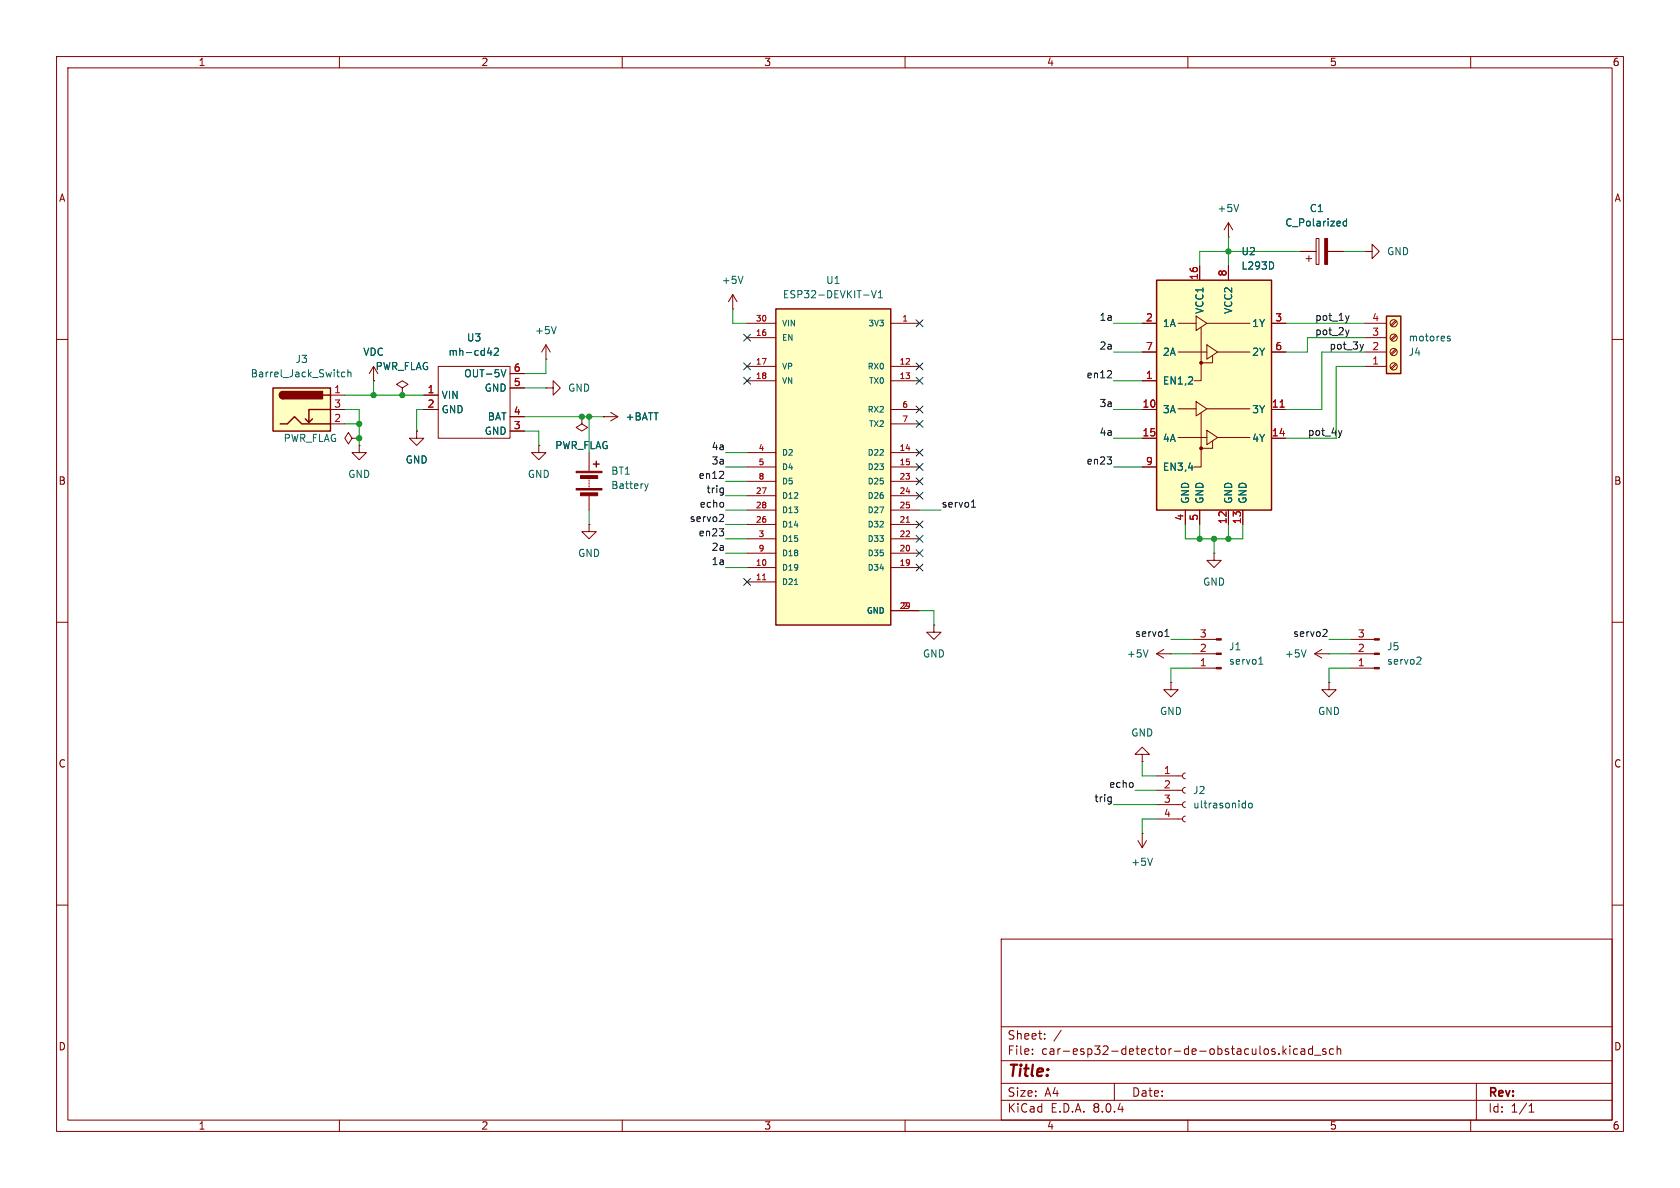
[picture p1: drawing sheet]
<svg xmlns="http://www.w3.org/2000/svg" width="297mm" height="210mm" viewBox="0 0 297 210" stroke-linecap="round" stroke-linejoin="round" font-family="sans-serif">
<g fill="none" stroke="#840000" stroke-width=".18">
<path d="M10 10h277v190h-277zM12 12h273v186h-273zM60 10v2M110 10v2M160 10v2M210 10v2M260 10v2M10 60h2M285 60h2M63.5 78.7v1.3h1.3l-1.3 1.3-1.3-1.3h1.3M63.5 78.7h.1M71.1 68.6l1-.7-1-.6-1 .6 1 .7v1.3"/>
<path d="M71.1 69.9h.1M73.7 76.2v1.3h1.2l-1.2 1.2-1.3-1.2h1.3M73.7 76.2h.1M74.9 69.9h2.6M74.9 72.4h2.6M77.5 64.8h12.7v12.7h-12.7zM90.2 76.2h2.5M90.2 73.7h2.5M90.2 68.6h2.5M90.2 66h2.5M96.5 63.5h.1M96.5 68.6h1.3v-1.3l1.3 1.3-1.3 1.3v-1.3"/>
<path d="M96.5 68.6h.1M96.5 61l-.7 1.2M96.5 61v2.5M96.5 61l.8 1.2M10 110h2M210.8 113h4.2M210.8 115.6h4.2M210.8 118.1h4.2M232.4 115.6h2.5M232.4 115.6l1.3 .7M233.7 114.8l-1.3 .8M234.9 115.6h.1"/>
<path d="M238.8 113h4.2M238.8 115.6h4.2M238.8 118.1h4.2M285 110h2M201.9 133.4h1.3l-1.3-1.3-1.2 1.3h1.2v1.2M201.9 134.6h.1M204.5 139.7h4.5M204.5 137.2h4.5M207 120.7v1.2h1.3l-1.3 1.3-1.3-1.3h1.3M207 120.7h.1M209.5 139.2l-.3 .1-.2 .4 .2 .4 .3 .1M209.5 136.7l-.3 .1-.2 .4 .2 .3 .3 .2"/>
<path d="M234.9 120.7v1.2h1.3l-1.3 1.3-1.2-1.3h1.2M234.9 120.7h.1M10 160h2M201.2 148.6l.7 1.3M201.9 147.3h.1M201.9 147.3v2.6M202.7 148.6l-.8 1.3M204.5 144.8h4.5M204.5 142.2h4.5M209.5 144.3l-.3 .1-.2 .4 .2 .3 .3 .2M209.5 141.7l-.3 .2-.2 .3 .2 .4 .3 .1M285 160h2"/>
<path d="M177 166h108v32h-108zM60 198v2M110 198v2M160 198v2M177 194.5h108M177 191.5h108M177 187.5h108M177 181.5h108M182.5 186.3v.1M182.5 185.5v.1M184.7 183.6v.1M184.7 182.8v.1"/>
<path d="M187.6 182.1l-1.3 2M197 191.5v3M210 198v2M226.1 186.3v.1M226.8 184.9v1.5M227 185.8l.4 .6M227.4 185.4l-.6 .6M228 184.9v.1M228 185.4v1M229.4 185.5l-.4-.1-.3 .3v.4l.1 .2h.6M230 185.5h.6l.1 .9M230.7 185.8h-.5a.29 .29 0 0 0-.2 .3 .29 .29 0 0 0 .2 .3l.5-.1"/>
<path d="M232 185.5l-.4-.1-.3 .3v.4l.2 .2h.5M232 184.9v1.5M232.4 186.5h1.1M234.4 185.5l-.4-.1-.2 .2 .1 .2 .5 .2v.3h-.6M235.7 185.5l-.4-.1-.3 .3v.4l.2 .2h.5M236.4 185.5l.2-.1 .4 .1v.9M236.4 184.9v1.5M260 198v2M261 191.5v6.5M270.3 196.6h.9M270.3 195.5l.4-.4v1.5"/>
</g>
<g fill="none" stroke="#006464" stroke-width=".18">
<path d="M98.3 57.7l-.4 1.3M86.2 62.4h.8M86.8 62v.8M87.4 61.7l.5-.2 .2 .4-.8 .9h.8M89.4 65.3l-.4 1.3M222.5 117.4h.8M222.7 116.5l.2-.4v1.3M230.9 114.9l-.4 1.2M250.7 116.1l.4 .1 .1 .3-.8 .9h.8M203.7 151.7l-.4 1.3M219.8 142h.4M220.2 141.5v1.3"/>
<path d="M220.2 142.8h-.4M220.8 142h.4l.2 .2v.4l-.2 .2h-.4l-.1-.2z"/>
</g>
<g fill="#840000" stroke="#840000" stroke-width=".18">
<path d="M243 112.9h.8v.3h-.8z"/>
<path d="M243 115.4h.8v.3h-.8z"/>
<path d="M243 118h.8v.2h-.8z"/>
<path d="M215 112.9h.9v.3h-.9z"/>
<path d="M215 115.4h.9v.3h-.9z"/>
<path d="M215 118h.9v.2h-.9z"/>
</g>
<path d="M137.2 54.6h20.3v55.9h-20.3z" fill="#ffffc2"/>
<path d="M137.2 54.6h20.3v55.9h-20.3z" fill="none" stroke="#840000" stroke-width=".25"/>
<g fill="none" stroke="#840000" stroke-width=".18">
<path d="M132.1 57.2h5.1M132.1 59.7h5.1M157.5 57.2h5.1M132.1 64.8h5.1M132.1 67.3h5.1M157.5 64.8h5.1M157.5 67.3h5.1M157.5 72.4h5.1M157.5 74.9h5.1M132.1 80h5.1M132.1 82.6h5.1M132.1 97.8h5.1"/>
<path d="M132.1 92.7h5.1M132.1 95.3h5.1M132.1 85.1h5.1M132.1 87.6h5.1M132.1 90.2h5.1M157.5 80h5.1M157.5 82.6h5.1M157.5 97.8h5.1M157.5 92.7h5.1M157.5 95.3h5.1M157.5 85.1h5.1M157.5 87.6h5.1"/>
<path d="M157.5 90.2h5.1M214.6 97.8v1.3h1.3l-1.3 1.2-1.2-1.2h1.2M214.6 97.8h.1M132.1 100.3h5.1M132.1 102.9h5.1M157.5 100.3h5.1M157.5 108h5.1M165.1 110.5v1.3h1.3l-1.3 1.2-1.3-1.2h1.3M165.1 110.5h.1M204.5 115.6l1.2 .7M204.5 115.6h2.5M205.7 114.8l-1.2 .8"/>
<path d="M207 115.6h.1"/>
</g>
<path d="M154.1 51.4l.4 1.2 .4-1.2M155.3 52.6h.7M155.3 51.7l.3-.3v1.2M140.5 103.3h.5M203 114.9l-.5 1.2" fill="none" stroke="#006464" stroke-width=".18"/>
<path d="M160.2 92.3h.6M134.8 102.5h.6" fill="none" stroke="#a90000" stroke-width=".18"/>
<path d="M245.1 55.9h2.5v10.1h-2.5z" fill="#ffffc2"/>
<path d="M245.1 55.9h2.5v10.1h-2.5zM104.9 82h1M105.4 81.5v1.1" fill="none" stroke="#840000" stroke-width=".25"/>
<g fill="none" stroke="#840000" stroke-width=".18">
<path d="M217.2 39.4l-.8 1.2M217.2 39.4v2.5M217.2 39.4l.7 1.2M217.2 41.9h.1M229.9 44.5h2.8M230.9 45.7h1M231.4 45.2v1M232.7 42.2h.5v4.5h-.5zM234.7 44.5h2.8M241.3 44.5h1.3v-1.3l1.2 1.3-1.2 1.2v-1.2M241.3 44.5h.1M241.3 59.7h3.8"/>
<path d="M241.3 57.2h3.8M246.7 56.6l-.9 .9M246.7 59.2l-.9 .8M246.9 56.8l-.9 .9M246.9 59.4l-.9 .8M62.2 77.5l-.6-1-.6 1 .6 1 .6-1h1.3M63.5 77.5h.1M106.7 73.7h.1M106.7 73.7h2.5M107.9 72.9l1.3 .8M109.2 73.7l-1.3 .7M241.3 64.8h3.8"/>
<path d="M241.3 62.2h3.8M246.7 61.7l-.9 .9M246.7 64.3l-.9 .8M246.9 61.9l-.9 .8M246.9 64.4l-.9 .9M104.1 92.7v1.3h1.3l-1.3 1.3-1.2-1.3h1.2M104.1 92.7h.1M104.1 80v3.3M104.1 84.8v.3M104.1 85.3v.3M104.1 85.9v.2M104.1 87.6v2.6"/>
<circle cx="246.4" cy="59.7" r=".63"/>
<circle cx="246.4" cy="57.1" r=".63"/>
<circle cx="246.4" cy="62.2" r=".63"/>
<circle cx="246.4" cy="64.8" r=".63"/>
</g>
<path d="M219 36.1l-.4 1.3M238.1 38.7v1.2M238.1 39.2l-.4-.1-.3 .2 .2 .6h.5M255.9 59.7l.5 .3-.2 .3-.3-.1M256.3 59.5l-.3-.1-.1 .2M114 85.5l.3 .9M114.3 86.4l-.2 .3M114.6 85.5l-.3 .9" fill="none" stroke="#006464" stroke-width=".18"/>
<g fill="#840000" stroke="#840000" stroke-width=".18">
<path d="M101.9 86.4h4.5v.2h-4.5z"/>
<path d="M101.9 83.3h4.5v.3h-4.5z"/>
<path d="M102.6 87.1h3.1v.5h-3.1z"/>
<path d="M102.6 84.1h3.1v.5h-3.1z"/>
<path d="M234.2 42.2h.5v4.5h-.5z"/>
</g>
<path d="M204.5 49.5h20.3v40.7h-20.3z" fill="#ffffc2"/>
<path d="M204.5 49.5h20.3v40.7h-20.3z" fill="none" stroke="#840000" stroke-width=".25"/>
<g fill="#840000" stroke="#840000" stroke-width=".18">
<circle cx="212.3" cy="79.2" r=".25"/>
<circle cx="212.3" cy="64.1" r=".25"/>
</g>
<g fill="none" stroke="#840000" stroke-width=".18">
<path d="M201.9 57.2h2.6M208.3 57.2h3.2M211.5 55.9l1.9 1.3-1.9 1.2zM212.1 47v2.5M212.3 57.9v9.4h-1.2M213.4 57.2h7.6M217.2 47v2.5M224.8 57.2h2.5M201.9 62.2h2.6M201.9 67.3h2.6M201.9 72.4h2.6M201.9 77.5h2.6"/>
<path d="M208.3 77.3h5.1M208.3 72.3h3.2M208.3 62.2h5.1M211.5 71l1.9 1.3-1.9 1.2zM212.3 73v9.6h-1.2M213.4 76.1l1.9 1.2-1.9 1.3zM213.4 61l1.9 1.2-1.9 1.3zM213.4 72.3h7.6M214.4 78v1.2h-2.1M214.4 62.9v1.2h-2.1M215.3 77.3h5.7M215.3 62.2h5.7"/>
<path d="M224.8 62.2h2.5M224.8 72.4h2.5M224.8 77.5h2.5M201.9 82.6h2.6M209.5 90.2v2.5M212.1 90.2v2.5M217.2 90.2v2.5M219.7 90.2v2.5"/>
</g>
<path d="M226.3 72h.7" fill="none" stroke="#a90000" stroke-width=".18"/>
<path d="M225.1 46.6v.7" fill="none" stroke="#006464" stroke-width=".18"/>
<path d="M48.3 68.6h10.1v7.6h-10.1z" fill="#ffffc2"/>
<path d="M48.3 68.6h10.1v7.6h-10.1zM49.5 74.9h1.3l1.3-1.2 1.2 1.2h5.1M50 69.2a.64 .64 0 0 0-.6 .7 .64 .64 0 0 0 .6 .6M55.2 74l-.6 .7M57.1 69.9h1.3M58.4 72.4h-3.8v2.3l-.6-.7" fill="none" stroke="#840000" stroke-width=".25"/>
<g fill="#840000" stroke="#840000" stroke-width=".25">
<path d="M49.6 69.4l.4-.2v1.3a.63 .63 0 0 1-.5-.4 .63 .63 0 0 1 .1-.7z"/>
<path d="M50 69.2h7v1.3h-7z"/>
</g>
<g fill="none" stroke="#840000" stroke-width=".18">
<path d="M129.5 54.6h.1M129.5 52.1l-.7 1.2M129.5 52.1v2.5M129.5 52.1l.8 1.2M201.9 57.2h2.6M212.1 47v2.5M217.2 47v2.5M224.8 57.2h2.5M229.9 44.5h2.8M234.7 44.5h2.8M58.4 69.9h2.6M58.4 74.9h2.6"/>
<path d="M58.4 72.4h2.6M65.3 66l.7-1.2v2.5M66 67.3h.1M71.1 69.9h.1M73.7 76.2h.1M74.9 69.9h2.6M74.9 72.4h2.6M90.2 76.2h2.5M90.2 73.7h2.5M90.2 68.6h2.5M90.2 66h2.5M95.2 78.7v1.3h1.3l-1.3 1.3-1.2-1.3h1.2"/>
<path d="M95.2 78.7h.1M102.9 73.7v1.2l1 .7-1 .6-1-.6 1-.7M102.9 73.7h.1M106.7 73.7h.1M201.9 72.4h2.6M201.9 67.3h2.6M201.9 77.5h2.6M201.9 62.2h2.6M224.8 72.4h2.5M224.8 77.5h2.5M224.8 62.2h2.5M201.9 82.6h2.6"/>
<path d="M209.5 90.2v2.5M212.1 90.2v2.5M217.2 90.2v2.5M219.7 90.2v2.5"/>
</g>
<path d="M238.1 38.7v1.2M238.1 39.2l-.4-.1-.3 .2 .2 .6h.5M131.4 48.8l-.5 1.3M225.1 46.6v.7M61 65.8h-.4l-.2 .2 .1 .6h.5M61.5 65.9l.2-.1h.3v.8M61.5 65.3v1.3M86.2 62.4h.8M86.8 62v.8M87.4 61.7l.5-.2 .2 .4-.8 .9h.8M89.4 65.3l-.4 1.3" fill="none" stroke="#006464" stroke-width=".18"/>
<g fill="none" stroke="#0f0f0f" stroke-width=".18">
<path d="M238.5 58.3l-.3 .9M238.5 55.8l-.3 .8M195.7 66.8h.8M196.4 65.6v.5M237.2 76.1l-.3 .9M241 60.9l-.3 .8M127.1 93.5h.8l-.4 .5M127.1 84.6h.8M127.4 90.9l.4 .1 .1 .3-.8 .9h.8M127.7 86.3h.2M127.9 86.3v1l-.2 .2M127.9 87.1h-.2"/>
<path d="M127.9 94.1v.5M127.9 83.4v.5M171.7 89.7h.8M171.9 88.7l.2-.3v1.3M195.7 80.8h.8l-.4 .5M196.4 81.4v.5M205.9 112.5h.8M206.1 111.5l.2-.3v1.3M234.1 111.2l.4 .1 .1 .3-.8 .9h.8M196.3 140.9h.1M196.4 140.9v1l-.1 .2M196.4 141.7h-.1"/>
</g>
<g fill="none" stroke="#009600" stroke-width=".18">
<path d="M129.5 54.6v2.6h2.6M196.8 57.2h5.1M217.2 41.9v5.1M227.3 57.2h14M229.9 44.5h-17.8v2.5M237.5 44.5h3.8M241.3 59.7h-10.2v2.5h-3.8M61 69.9h13.9M61 72.4h2.5v6.3M61 74.9h2.5M66 67.3v2.6M74.9 72.4h-1.2v3.8"/>
<path d="M92.7 68.6h3.8M92.7 76.2h2.5v2.5M92.7 73.7h14M96.5 63.5v2.5h-3.8M104.1 73.7v6.3M196.8 72.4h5.1M196.8 62.2h5.1M196.8 77.5h5.1M196.8 67.3h5.1M241.3 62.2h-7.6v10.2h-6.4M241.3 64.8h-5.1v12.7h-8.9M104.1 90.2v2.5"/>
<path d="M128.3 97.8h3.8M128.3 95.3h3.8M128.3 85.1h3.8M128.3 90.2h3.8M128.3 82.6h3.8M128.3 87.6h3.8M128.3 92.7h3.8M128.3 80h3.8M162.6 90.2h3.8M196.8 82.6h5.1M209.5 92.7v2.6h10.2v-2.6M212.1 92.7v2.6"/>
<path d="M214.6 95.3v2.5M217.2 92.7v2.6M128.3 100.3h3.8M162.6 108h2.5v2.5M207 115.6h3.8M207 113h3.8M210.8 118.1h-3.8v2.6M234.9 115.6h3.9M234.9 113h3.9M238.8 118.1h-3.9v2.6M200.7 139.7h3.8M201.9 134.6v2.6h2.6"/>
<path d="M196.8 142.2h7.7M204.5 144.8h-2.6v2.5"/>
</g>
<g fill="none" stroke="#000084" stroke-width=".18">
<path d="M131.5 59.1l1.2 1.2M132.7 59.1l-1.2 1.2M162 56.5l1.2 1.3M163.2 56.5l-1.2 1.3M131.5 64.2l1.2 1.2M131.5 66.7l1.2 1.2M132.7 64.2l-1.2 1.2M132.7 66.7l-1.2 1.2M162 64.2l1.2 1.2M162 66.7l1.2 1.2M162 79.4l1.2 1.2M162 74.3l1.2 1.2"/>
<path d="M162 71.8l1.2 1.2M163.2 71.8l-1.2 1.2M163.2 64.2l-1.2 1.2M163.2 66.7l-1.2 1.2M163.2 79.4l-1.2 1.2M163.2 74.3l-1.2 1.2M162 84.5l1.2 1.2M162 99.7l1.2 1.2M162 87l1.2 1.2M162 94.6l1.2 1.3M162 97.2l1.2 1.2M162 92.1l1.2 1.2"/>
<path d="M162 81.9l1.2 1.3M163.2 84.5l-1.2 1.2M163.2 99.7l-1.2 1.2M163.2 87l-1.2 1.2M163.2 94.6l-1.2 1.3M163.2 97.2l-1.2 1.2M163.2 92.1l-1.2 1.2M163.2 81.9l-1.2 1.3M131.5 102.3l1.2 1.2M132.7 102.3l-1.2 1.2"/>
</g>
<path d="M226.3 72h.7" fill="none" stroke="#a90000" stroke-width=".18"/>
<g fill="#009600" stroke="#009600" stroke-width=".18">
<circle cx="104.1" cy="73.7" r=".46"/>
<circle cx="217.2" cy="95.3" r=".46"/>
<circle cx="214.6" cy="95.3" r=".46"/>
<circle cx="63.5" cy="77.5" r=".46"/>
<circle cx="63.5" cy="74.9" r=".46"/>
<circle cx="71.1" cy="69.9" r=".46"/>
<circle cx="66" cy="69.9" r=".46"/>
<circle cx="102.9" cy="73.7" r=".46"/>
<circle cx="212.1" cy="95.3" r=".46"/>
<circle cx="217.2" cy="44.5" r=".46"/>
</g>
<text font-size="2.8" fill="#840000" x="178" y="190.9">Title:</text>
<g font-size="2.1" fill="#840000">
<text x="178" y="184">Sheet:</text>
<text x="178" y="186.7">File:</text>
<text x="184.1" y="186.7">car-esp32-detector-de-obstaculos.kicad_sch</text>
<text x="178" y="196.9">KiCad</text>
<text x="178" y="194.1">Size:</text>
<text x="184.7" y="194.1">A4</text>
<text x="185.7" y="196.9">E.D.A.</text>
<text x="193.3" y="196.9">8.0.4</text>
<text x="200" y="194.1">Date:</text>
<text x="263" y="194.3">Rev:</text>
<text x="263" y="196.9">Id:</text>
<text x="267.1" y="196.9">1/1</text>
</g>
<g font-size="1.8" fill="#840000">
<text x="35" y="11.9">1</text>
<text x="85" y="11.9">2</text>
<text x="135" y="11.9">3</text>
<text x="185" y="11.9">4</text>
<text x="235" y="11.9">5</text>
<text x="285" y="11.9">6</text>
<text x="10.3" y="35.9">A</text>
<text x="285.3" y="35.9">A</text>
<text x="10.3" y="85.9">B</text>
<text x="285.3" y="85.9">B</text>
<text x="10.3" y="135.9">C</text>
<text x="285.3" y="135.9">C</text>
<text x="10.3" y="185.9">D</text>
<text x="285.3" y="185.9">D</text>
<text x="35" y="199.9">1</text>
<text x="85" y="199.9">2</text>
<text x="135" y="199.9">3</text>
<text x="185" y="199.9">4</text>
<text x="235" y="199.9">5</text>
<text x="285" y="199.9">6</text>
</g>
<g font-size="1.8" fill="#006464">
<text x="215.1" y="37.7">+5V</text>
<text x="227.1" y="40.2">C_Polarized</text>
<text x="231.4" y="37.7">C1</text>
<text x="219.4" y="45.3">U2</text>
<text x="219.4" y="47.9">L293D</text>
<text x="245.1" y="45.3">GND</text>
<text x="127.5" y="50.4">+5V</text>
<text x="138.3" y="52.9">ESP32-DEVKIT-V1</text>
<text x="145.9" y="50.4">U1</text>
<text x="94.5" y="59.3">+5V</text>
<text x="205.5" y="58">1A</text>
<text x="213" y="55.6" transform="rotate(-90 213 55.6)">VCC1</text>
<text x="218" y="55.6" transform="rotate(-90 218 55.6)">VCC2</text>
<text x="221.3" y="58">1Y</text>
<text x="52.1" y="64.4">J3</text>
<text x="64.1" y="63.1">VDC</text>
<text x="66.3" y="65.6">PWR_FLAG</text>
<text x="79.2" y="63.1">mh-cd42</text>
<text x="82.4" y="60.6">U3</text>
<text x="205.5" y="63.1">2A</text>
<text x="221.3" y="63.1">2Y</text>
<text x="248.9" y="63.1">J4</text>
<text x="248.9" y="60.6">motores</text>
<text x="44.2" y="66.9">Barrel_Jack_Switch</text>
<text x="78" y="70.7">VIN</text>
<text x="82" y="66.9">OUT-5V</text>
<text x="85.6" y="69.4">GND</text>
<text x="100.3" y="69.4">GND</text>
<text x="205.5" y="68.2">EN1,2</text>
<text x="78" y="73.3">GND</text>
<text x="85.6" y="77.1">GND</text>
<text x="86.1" y="74.5">BAT</text>
<text x="110.5" y="74.5">+BATT</text>
<text x="205.5" y="73.3">3A</text>
<text x="221.3" y="73.3">3Y</text>
<text x="50" y="78.3">PWR_FLAG</text>
<text x="71.6" y="82.1">GND</text>
<text x="98.1" y="79.6">PWR_FLAG</text>
<text x="205.5" y="78.3">4A</text>
<text x="205.5" y="83.4">EN3,4</text>
<text x="221.3" y="78.3">4Y</text>
<text x="61.5" y="84.7">GND</text>
<text x="93.2" y="84.7">GND</text>
<text x="108" y="84.1">BT1</text>
<text x="108" y="86.7">Battery</text>
<text x="210.4" y="89.2" transform="rotate(-90 210.4 89.2)">GND</text>
<text x="213" y="89.2" transform="rotate(-90 213 89.2)">GND</text>
<text x="218" y="89.2" transform="rotate(-90 218 89.2)">GND</text>
<text x="220.6" y="89.2" transform="rotate(-90 220.6 89.2)">GND</text>
<text x="102.1" y="98.7">GND</text>
<text x="212.6" y="103.7">GND</text>
<text x="163.1" y="116.4">GND</text>
<text x="199.1" y="116.4">+5V</text>
<text x="217.2" y="115.2">J1</text>
<text x="217.2" y="117.7">servo1</text>
<text x="227.1" y="116.4">+5V</text>
<text x="245.1" y="115.2">J5</text>
<text x="245.1" y="117.7">servo2</text>
<text x="199.9" y="130.4">GND</text>
<text x="205" y="126.6">GND</text>
<text x="232.9" y="126.6">GND</text>
<text x="210.8" y="140.6">J2</text>
<text x="210.8" y="143.1">ultrasonido</text>
<text x="199.9" y="153.3">+5V</text>
</g>
<g font-size="1.8" fill="#a90000">
<text x="211.8" y="49.6" transform="rotate(-90 211.8 49.6)">16</text>
<text x="216.9" y="49" transform="rotate(-90 216.9 49)">8</text>
<text x="202.5" y="56.9">2</text>
<text x="225.4" y="56.9">3</text>
<text x="242.5" y="59.4">3</text>
<text x="242.5" y="56.9">4</text>
<text x="90.7" y="65.8">6</text>
<text x="202.5" y="62">7</text>
<text x="225.4" y="62">6</text>
<text x="242.5" y="64.5">1</text>
<text x="242.5" y="62">2</text>
<text x="59" y="69.6">1</text>
<text x="75.5" y="69.6">1</text>
<text x="90.7" y="68.3">5</text>
<text x="202.5" y="67.1">1</text>
<text x="59" y="74.7">2</text>
<text x="59" y="72.1">3</text>
<text x="75.5" y="72.1">2</text>
<text x="90.7" y="75.9">3</text>
<text x="90.7" y="73.4">4</text>
<text x="201.9" y="72.1">10</text>
<text x="201.9" y="77.2">15</text>
<text x="224.7" y="72.1">11</text>
<text x="224.7" y="77.2">14</text>
<text x="202.5" y="82.3">9</text>
<text x="209.3" y="92.1" transform="rotate(-90 209.3 92.1)">4</text>
<text x="211.8" y="92.1" transform="rotate(-90 211.8 92.1)">5</text>
<text x="216.9" y="92.8" transform="rotate(-90 216.9 92.8)">12</text>
<text x="219.5" y="92.8" transform="rotate(-90 219.5 92.8)">13</text>
<text x="212" y="112.8">3</text>
<text x="240" y="112.8">3</text>
<text x="212" y="117.9">1</text>
<text x="212" y="115.3">2</text>
<text x="240" y="117.9">1</text>
<text x="240" y="115.3">2</text>
<text x="205.7" y="136.9">1</text>
<text x="205.7" y="139.4">2</text>
<text x="205.7" y="142">3</text>
<text x="205.7" y="144.5">4</text>
</g>
<g font-size="1.8" fill="#0f0f0f">
<text x="194.3" y="56.8">1a</text>
<text x="232.4" y="59.3">pot_2y</text>
<text x="232.4" y="56.8">pot_1y</text>
<text x="194.3" y="61.9">2a</text>
<text x="234.9" y="61.9">pot_3y</text>
<text x="192" y="67">en12</text>
<text x="194.3" y="77.1">4a</text>
<text x="194.3" y="72">3a</text>
<text x="231.1" y="77.1">pot_4y</text>
<text x="125.7" y="82.2">3a</text>
<text x="125.7" y="79.7">4a</text>
<text x="192" y="82.2">en23</text>
<text x="123.4" y="84.7">en12</text>
<text x="123.6" y="89.8">echo</text>
<text x="124.8" y="87.3">trig</text>
<text x="166.4" y="89.8">servo1</text>
<text x="121.8" y="92.4">servo2</text>
<text x="123.4" y="94.9">en23</text>
<text x="125.7" y="100">1a</text>
<text x="125.7" y="97.4">2a</text>
<text x="200.6" y="112.7">servo1</text>
<text x="228.5" y="112.7">servo2</text>
<text x="193.4" y="141.9">trig</text>
<text x="196" y="139.4">echo</text>
</g>
<g font-size="1.4" fill="#a90000">
<text x="133.5" y="59.4">16</text>
<text x="133.5" y="56.9">30</text>
<text x="159.4" y="56.9">1</text>
<text x="133.5" y="64.5">17</text>
<text x="158.9" y="64.5">12</text>
<text x="133.5" y="67.1">18</text>
<text x="158.9" y="67.1">13</text>
<text x="159.4" y="72.1">6</text>
<text x="159.4" y="74.7">7</text>
<text x="134" y="79.8">4</text>
<text x="134" y="82.3">5</text>
<text x="158.9" y="79.8">14</text>
<text x="158.9" y="82.3">15</text>
<text x="133.5" y="87.4">27</text>
<text x="133.5" y="89.9">28</text>
<text x="134" y="84.8">8</text>
<text x="158.9" y="84.8">23</text>
<text x="158.9" y="87.4">24</text>
<text x="158.9" y="89.9">25</text>
<text x="133.5" y="92.5">26</text>
<text x="134" y="95">3</text>
<text x="158.9" y="92.5">21</text>
<text x="158.9" y="95">22</text>
<text x="133.5" y="100.1">10</text>
<text x="134" y="97.5">9</text>
<text x="158.9" y="100.1">19</text>
<text x="158.9" y="97.5">20</text>
<text x="133.5" y="102.6">11</text>
<text x="158.9" y="107.7">29</text>
<text x="159.4" y="107.7">2</text>
</g>
<g font-size="1.4" fill="#006464">
<text x="138.2" y="57.9">VIN</text>
<text x="153.4" y="57.9">3V3</text>
<text x="138.2" y="60.4">EN</text>
<text x="138.2" y="65.5">VP</text>
<text x="153.3" y="65.5">RX0</text>
<text x="138.2" y="68">VN</text>
<text x="153.5" y="68">TX0</text>
<text x="153.3" y="73.1">RX2</text>
<text x="153.5" y="75.7">TX2</text>
<text x="138.2" y="80.7">D2</text>
<text x="138.2" y="83.3">D4</text>
<text x="153.3" y="80.7">D22</text>
<text x="153.3" y="83.3">D23</text>
<text x="138.2" y="88.4">D12</text>
<text x="138.2" y="85.8">D5</text>
<text x="153.3" y="85.8">D25</text>
<text x="153.3" y="88.4">D26</text>
<text x="138.2" y="93.4">D14</text>
<text x="138.2" y="90.9">D13</text>
<text x="138.2" y="96">D15</text>
<text x="153.3" y="93.4">D32</text>
<text x="153.3" y="96">D33</text>
<text x="153.3" y="90.9">D27</text>
<text x="138.2" y="101.1">D19</text>
<text x="138.2" y="98.5">D18</text>
<text x="153.3" y="101.1">D34</text>
<text x="153.3" y="98.5">D35</text>
<text x="138.2" y="103.6">D21</text>
<text x="153.1" y="108.7">GND</text>
</g>
</svg>
